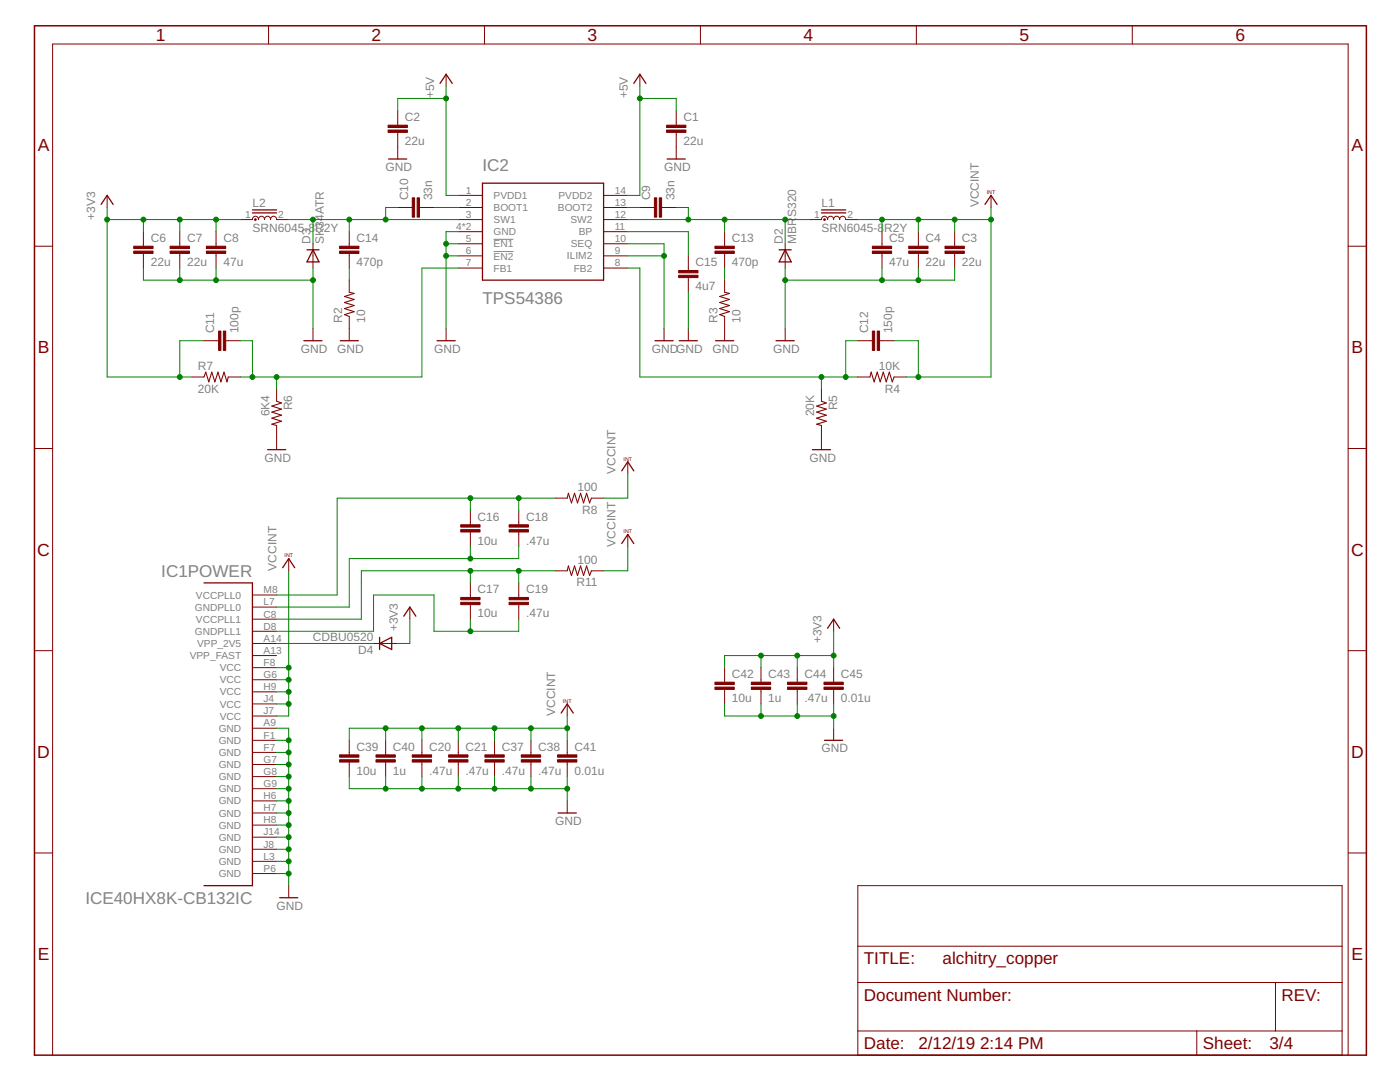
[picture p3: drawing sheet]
<svg xmlns="http://www.w3.org/2000/svg" width="279mm" height="216mm" viewBox="0 0 279 216" stroke-linecap="round" stroke-linejoin="round" font-family="sans-serif">
<path d="M98.5 47.8h4M98.5 50.2h4" fill="none" stroke="#808080" stroke-width=".2"/>
<path d="M6.9 5.1h265.8v205.4h-265.8z" fill="none" stroke="#800000" stroke-width=".3"/>
<g fill="none" stroke="#800000" stroke-width=".2">
<path d="M53.6 5.1v3.7M89 14.8v2.4M96.7 5.1v3.7M127.7 14.8v2.4M139.8 5.1v3.7M182.9 5.1v3.7M226 5.1v3.7M21.4 39v2.4M79.4 22.1v2.9M79.4 26.4v5.3M91.5 39h4.8M120.5 39h4.8"/>
<path d="M135 22.1v2.9M135 26.4v5.3M197.8 39v2.4M6.9 49.1h3.6M28.6 46.2v2.9M28.6 50.6v2.9M35.9 46.2v2.9M35.9 50.6v2.9M43.1 46.2v2.9M43.1 50.6v2.9M48 43.8h2.4a.61 .61 0 0 1 .6-.7 .61 .61 0 0 1 .6 .7 .61 .61 0 0 1 .6-.7 .61 .61 0 0 1 .6 .7 .61 .61 0 0 1 .6-.7 .61 .61 0 0 1 .6 .7 .61 .61 0 0 1 .6-.7 .61 .61 0 0 1 .6 .7h2.4M62.5 48.6v4.9"/>
<path d="M69.7 46.2v2.9M69.7 50.6v2.9M69.7 55.9v2.4M79.4 41.4h2.9M83.7 41.4h2.9M91.5 41.4h4.8M91.5 43.8h4.8M91.5 46.2h4.8M91.5 48.6h4.8M91.5 51.1h4.8M91.5 53.5h4.8M120.5 41.4h4.8"/>
<path d="M120.5 43.8h4.8M120.5 46.2h4.8M120.5 48.6h4.8M120.5 51.1h4.8M120.5 53.5h4.8M127.7 41.4h2.9M132.1 41.4h2.9M137.4 51.1v2.9M137.4 55.4v2.9M144.6 46.2v2.9M144.6 50.6v2.9M144.6 55.9v2.4"/>
<path d="M156.7 48.6v4.9M161.5 43.8h2.4a.62 .62 0 0 1 .6-.7 .62 .62 0 0 1 .7 .7 .61 .61 0 0 1 .6-.7 .61 .61 0 0 1 .6 .7 .61 .61 0 0 1 .6-.7 .61 .61 0 0 1 .6 .7 .61 .61 0 0 1 .6-.7 .61 .61 0 0 1 .6 .7h2.4M176 46.2v2.9M176 50.6v2.9M183.3 46.2v2.9M183.3 50.6v2.9M190.5 46.2v2.9M190.5 50.6v2.9M269 49.1h3.7M38.3 75.2h2.4M40.7 68h2.9M45.1 68h2.9"/>
<path d="M45.6 75.2h2.4M55.2 77.6v2.5M62.5 65.6v2.4M69.7 63.1v4.9M89 65.6v2.4M132.5 65.6v2.4M137.4 65.6v2.4M144.6 63.1v4.9M156.7 65.6v2.4M163.9 77.6v2.5M171.2 68h2.9M171.2 75.2h2.4"/>
<path d="M175.5 68h2.9M178.4 75.2h2.5M6.9 89.5h3.6M55.2 84.9v4.8M110.8 99.4h2.4M118 99.4h2.5M125.3 92.1v2.5M163.9 84.9v4.8M269 89.5h3.7M50.4 118.7h4.8M57.6 111.5v2.4M93.9 101.8v2.9"/>
<path d="M93.9 106.2v2.9M93.9 116.3v2.9M103.5 101.8v2.9M103.5 106.2v2.9M103.5 116.3v2.9M110.8 113.9h2.4M118 113.9h2.5M125.3 106.6v2.5M6.9 129.8h3.6M50.4 121.1h4.8M50.4 123.5h4.8M50.4 126h4.8"/>
<path d="M50.4 128.4h4.8M50.4 130.8h4.8M50.4 133.2h4.8M50.4 135.6h4.8M50.4 138h4.8M74.5 128.4h4.9M81.8 121.1v2.4M93.9 120.6v2.9M103.5 120.6v2.9M144.6 133.2v2.9M144.6 137.6v2.9M151.9 133.2v2.9"/>
<path d="M151.9 137.6v2.9M159.1 133.2v2.9M159.1 137.6v2.9M166.4 123.5v2.5M166.4 133.2v2.9M166.4 137.6v2.9M269 129.8h3.7M50.4 140.5h4.8M50.4 142.9h4.8M50.4 145.3h4.8M50.4 147.7h4.8M50.4 150.1h4.8"/>
<path d="M50.4 152.5h4.8M50.4 155h4.8M50.4 157.4h4.8M50.4 159.8h4.8M69.7 147.7v2.9M69.7 152.1v2.9M77 147.7v2.9M77 152.1v2.9M84.2 147.7v2.9M84.2 152.1v2.9M91.5 147.7v2.9M91.5 152.1v2.9"/>
<path d="M98.7 147.7v2.9M98.7 152.1v2.9M106 147.7v2.9M106 152.1v2.9M113.2 140.5v2.4M113.2 147.7v2.9M113.2 152.1v2.9M113.2 159.8v2.4M166.4 145.3v2.4M6.9 170.2h3.6M50.4 162.2h4.8M50.4 164.6h4.8"/>
<path d="M50.4 167h4.8M50.4 169.5h4.8M50.4 171.9h4.8M50.4 174.3h4.8M57.6 176.7v2.4M171.2 176.7h96.6v33.8h-96.6zM269 170.2h3.7M171.2 196h96.6M171.2 188.8h96.6M254.6 196v9.7M10.5 210.5v-201.7h258.5v201.7M171.2 205.7h96.6"/>
<path d="M238.8 205.7v4.8"/>
</g>
<g fill="none" stroke="#800000" stroke-width=".25">
<path d="M87.8 16.6l1.2-1.8 1.3 1.8M126.5 16.6l1.2-1.8 1.2 1.8M77.6 31.7h3.6M96.3 36.6h24.2v19.3h-24.2zM133.1 31.7h3.7M20.2 40.8l1.2-1.8 1.2 1.8M50.4 42.5h4.8M50.4 41.9h4.8M61.3 49.8h2.4M62.5 49.8l1.2 2.5h-2.4zM155.5 49.8h2.4M156.7 49.8l1.2 2.5h-2.4z"/>
<path d="M163.9 42.5h4.9M163.9 41.9h4.9M196.6 40.8l1.2-1.8 1.2 1.8M60.6 68h3.7M67.9 68h3.6M87.2 68h3.6M130.7 68h3.6M135.6 68h3.6M142.8 68h3.6M154.9 68h3.6M53.4 89.7h3.6M124.1 94l1.2-1.9 1.2 1.9"/>
<path d="M162.1 89.7h3.7M40.7 116.3h9.7v60.4h-9.7M56.4 113.3l1.2-1.8 1.2 1.8M124.1 108.5l1.2-1.9 1.2 1.9M75.8 128.4l2.4-1.2v2.4zM75.8 127.2v2.4M80.6 123l1.2-1.9 1.2 1.9M165.2 125.4l1.2-1.9 1.2 1.9M112 142.3l1.2-1.8 1.2 1.8M164.5 147.7h3.7M55.8 179.1h3.6M111.4 162.2h3.6"/>
</g>
<g fill="#800000" stroke="#800000" stroke-width=".2">
<path d="M133 26h3.9v.4h-3.9z"/>
<path d="M133 25h3.9v.4h-3.9z"/>
<path d="M77.4 26h3.9v.4h-3.9z"/>
<path d="M77.4 25h3.9v.4h-3.9z"/>
<path d="M188.6 50.1h3.8v.5h-3.8z"/>
<path d="M188.6 49.1h3.8v.5h-3.8z"/>
<path d="M181.4 50.1h3.8v.5h-3.8z"/>
<path d="M181.4 49.1h3.8v.5h-3.8z"/>
<path d="M174.1 50.1h3.8v.5h-3.8z"/>
<path d="M174.1 49.1h3.8v.5h-3.8z"/>
<path d="M26.7 50.1h3.8v.5h-3.8z"/>
<path d="M26.7 49.1h3.8v.5h-3.8z"/>
<path d="M34 50.1h3.8v.5h-3.8z"/>
<path d="M34 49.1h3.8v.5h-3.8z"/>
<path d="M41.2 50.1h3.8v.5h-3.8z"/>
<path d="M41.2 49.1h3.8v.5h-3.8z"/>
<path d="M131.6 39.5h.4v3.8h-.4z"/>
<path d="M130.6 39.5h.5v3.8h-.5z"/>
<path d="M83.2 39.5h.5v3.8h-.5z"/>
<path d="M82.3 39.5h.4v3.8h-.4z"/>
<path d="M44.6 66.1h.4v3.8h-.4z"/>
<path d="M43.6 66.1h.5v3.8h-.5z"/>
<path d="M175.1 66.1h.4v3.8h-.4z"/>
<path d="M174.1 66.1h.5v3.8h-.5z"/>
<path d="M142.7 50.1h3.8v.5h-3.8z"/>
<path d="M142.7 49.1h3.8v.5h-3.8z"/>
<path d="M67.8 50.1h3.8v.5h-3.8z"/>
<path d="M67.8 49.1h3.8v.5h-3.8z"/>
<path d="M135.4 54.9h3.9v.5h-3.9z"/>
<path d="M135.4 54h3.9v.4h-3.9z"/>
<path d="M91.9 105.7h3.9v.5h-3.9z"/>
<path d="M91.9 104.7h3.9v.5h-3.9z"/>
<path d="M91.9 120.2h3.9v.4h-3.9z"/>
<path d="M91.9 119.2h3.9v.5h-3.9z"/>
<path d="M101.6 105.7h3.9v.5h-3.9z"/>
<path d="M101.6 104.7h3.9v.5h-3.9z"/>
<path d="M101.6 120.2h3.9v.4h-3.9z"/>
<path d="M101.6 119.2h3.9v.5h-3.9z"/>
<path d="M82.3 151.6h3.8v.5h-3.8z"/>
<path d="M82.3 150.6h3.8v.5h-3.8z"/>
<path d="M89.5 151.6h3.9v.5h-3.9z"/>
<path d="M89.5 150.6h3.9v.5h-3.9z"/>
<path d="M96.8 151.6h3.8v.5h-3.8z"/>
<path d="M96.8 150.6h3.8v.5h-3.8z"/>
<path d="M104 151.6h3.9v.5h-3.9z"/>
<path d="M104 150.6h3.9v.5h-3.9z"/>
<path d="M67.8 151.6h3.8v.5h-3.8z"/>
<path d="M67.8 150.6h3.8v.5h-3.8z"/>
<path d="M75 151.6h3.9v.5h-3.9z"/>
<path d="M75 150.6h3.9v.5h-3.9z"/>
<path d="M111.3 151.6h3.8v.5h-3.8z"/>
<path d="M111.3 150.6h3.8v.5h-3.8z"/>
<path d="M142.7 137.1h3.8v.5h-3.8z"/>
<path d="M142.7 136.1h3.8v.5h-3.8z"/>
<path d="M149.9 137.1h3.9v.5h-3.9z"/>
<path d="M149.9 136.1h3.9v.5h-3.9z"/>
<path d="M157.2 137.1h3.8v.5h-3.8z"/>
<path d="M157.2 136.1h3.8v.5h-3.8z"/>
<path d="M164.4 137.1h3.9v.5h-3.9z"/>
<path d="M164.4 136.1h3.9v.5h-3.9z"/>
</g>
<path d="M69.7 58.3l1 .2-2 .7 2 .6-2 .6 2 .6-2 .6 2 .6-2 .6 1 .3M144.6 58.3l1 .2-2 .7 2 .6-2 .6 2 .6-2 .6 2 .6-2 .6 1 .3M40.7 75.2l.4-.9 .6 1.9 .6-1.9 .6 1.9 .6-1.9 .6 1.9 .6-1.9 .6 1.9 .3-1M173.6 75.2l.3-.9 .6 1.9 .6-1.9 .6 1.9 .6-1.9 .6 1.9 .6-1.9 .6 1.9 .3-1M55.2 80.1l1 .3-1.9 .6 1.9 .6-1.9 .6 1.9 .6-1.9 .6 1.9 .7-1.9 .5 .9 .3M113.2 99.4l.2-1 .6 2 .7-2 .6 2 .6-2 .6 2 .6-2 .6 2 .3-1M163.9 80.1l1 .3-1.9 .6 1.9 .6-1.9 .6 1.9 .6-1.9 .6 1.9 .7-1.9 .5 .9 .3M113.2 113.9l.2-1 .6 2 .7-2 .6 2 .6-2 .6 2 .6-2 .6 2 .3-1" fill="none" stroke="#800000" stroke-width=".21"/>
<g fill="#800000" stroke="#800000" stroke-width=".2">
<circle cx="164.5" cy="43.8" r=".17"/>
<circle cx="51" cy="43.8" r=".17"/>
</g>
<g fill="none" stroke="#008000" stroke-width=".2">
<path d="M89 17.2v21.8h2.5M89 19.6h-9.6v2.5M127.7 17.2v21.8h-2.4M127.7 19.6h7.3v2.5M21.4 43.8h26.6M21.4 41.4v33.8h16.9M28.6 53.5v2.4h33.9M28.6 43.8v2.4M35.9 43.8v2.4M35.9 53.5v2.4M43.1 43.8v2.4M43.1 53.5v2.4"/>
<path d="M57.6 43.8h33.9M62.5 43.8v4.8M62.5 53.5v12.1M69.7 43.8v2.4M69.7 53.5v2.4M79.4 41.4h-2.4v2.4M86.6 41.4h4.9M89 48.6h2.5M89 51.1h2.5M91.5 53.5h-7.3v21.7h-36.2M91.5 46.2h-2.5v19.4M125.3 46.2h12.1v4.9"/>
<path d="M125.3 41.4h2.4M125.3 43.8h36.2M125.3 53.5h2.4v21.7h43.5M125.3 48.6h7.2v17M125.3 51.1h7.2M135 41.4h2.4v2.4M137.4 58.3v7.3M144.6 43.8v2.4M144.6 53.5v2.4M156.7 43.8v4.8M156.7 53.5v12.1M171.2 43.8h26.6"/>
<path d="M176 43.8v2.4M176 53.5v2.4M183.3 43.8v2.4M183.3 53.5v2.4M190.5 43.8v2.4M190.5 53.5v2.4h-33.8M197.8 41.4v33.8h-16.9M40.7 68h-4.8v7.2M48 68h2.4v7.2M55.2 75.2v2.4M163.9 75.2v2.4M171.2 68h-2.4v7.2"/>
<path d="M178.4 68h4.9v7.2M93.9 99.4v2.4M103.5 99.4v2.4M110.8 99.4h-43.5v19.3h-12.1M125.3 94.6v4.8h-4.8M57.6 113.9v29h-2.4M93.9 109.1v2.4M93.9 113.9v2.4M103.5 109.1v2.4h-33.8v9.6h-14.5M103.5 113.9v2.4M110.8 113.9h-38.7v9.6h-16.9M125.3 109.1v4.8h-4.8"/>
<path d="M55.2 138h2.4M55.2 135.6h2.4M55.2 133.2h2.4M55.2 128.4h19.3M81.8 123.5v4.9h-2.4M93.9 123.5v2.5M103.5 123.5v2.5h-16.9v-7.3h-12.1v7.3h-19.3M151.9 130.8v2.4M159.1 130.8v2.4M166.4 130.8h-21.8v2.4M166.4 126v7.2M55.2 145.3h2.4v31.4"/>
<path d="M55.2 140.5h2.4M55.2 147.7h2.4M55.2 150.1h2.4M55.2 152.5h2.4M55.2 155h2.4M55.2 157.4h2.4M55.2 159.8h2.4M69.7 155v2.4h43.5M77 145.3v2.4M77 155v2.4M84.2 145.3v2.4M84.2 155v2.4"/>
<path d="M91.5 145.3v2.4M91.5 155v2.4M98.7 145.3v2.4M98.7 155v2.4M106 145.3v2.4M106 155v2.4M113.2 145.3h-43.5v2.4M113.2 142.9v4.8M113.2 155v4.8M144.6 140.5v2.4h21.8M151.9 140.5v2.4M159.1 140.5v2.4"/>
<path d="M166.4 140.5v4.8M55.2 162.2h2.4M55.2 164.6h2.4M55.2 167h2.4M55.2 169.5h2.4M55.2 171.9h2.4M55.2 174.3h2.4"/>
</g>
<g fill="#008000" stroke="#008000" stroke-width=".2">
<circle cx="144.6" cy="43.8" r=".49"/>
<circle cx="156.7" cy="43.8" r=".49"/>
<circle cx="137.4" cy="43.8" r=".49"/>
<circle cx="176" cy="43.8" r=".49"/>
<circle cx="183.3" cy="43.8" r=".49"/>
<circle cx="190.5" cy="43.8" r=".49"/>
<circle cx="197.8" cy="43.8" r=".49"/>
<circle cx="183.3" cy="75.2" r=".49"/>
<circle cx="57.6" cy="140.5" r=".49"/>
<circle cx="57.6" cy="138" r=".49"/>
<circle cx="57.6" cy="135.6" r=".49"/>
<circle cx="57.6" cy="133.2" r=".49"/>
<circle cx="77" cy="145.3" r=".49"/>
<circle cx="84.2" cy="145.3" r=".49"/>
<circle cx="91.5" cy="145.3" r=".49"/>
<circle cx="98.7" cy="145.3" r=".49"/>
<circle cx="106" cy="145.3" r=".49"/>
<circle cx="113.2" cy="145.3" r=".49"/>
<circle cx="156.7" cy="55.9" r=".49"/>
<circle cx="176" cy="55.9" r=".49"/>
<circle cx="183.3" cy="55.9" r=".49"/>
<circle cx="132.5" cy="51.1" r=".49"/>
<circle cx="89" cy="51.1" r=".49"/>
<circle cx="89" cy="48.6" r=".49"/>
<circle cx="35.9" cy="55.9" r=".49"/>
<circle cx="43.1" cy="55.9" r=".49"/>
<circle cx="62.5" cy="55.9" r=".49"/>
<circle cx="57.6" cy="147.7" r=".49"/>
<circle cx="57.6" cy="150.1" r=".49"/>
<circle cx="57.6" cy="152.5" r=".49"/>
<circle cx="57.6" cy="155" r=".49"/>
<circle cx="57.6" cy="157.4" r=".49"/>
<circle cx="57.6" cy="159.8" r=".49"/>
<circle cx="57.6" cy="162.2" r=".49"/>
<circle cx="57.6" cy="164.6" r=".49"/>
<circle cx="57.6" cy="167" r=".49"/>
<circle cx="57.6" cy="169.5" r=".49"/>
<circle cx="57.6" cy="171.9" r=".49"/>
<circle cx="57.6" cy="174.3" r=".49"/>
<circle cx="77" cy="157.4" r=".49"/>
<circle cx="84.2" cy="157.4" r=".49"/>
<circle cx="91.5" cy="157.4" r=".49"/>
<circle cx="98.7" cy="157.4" r=".49"/>
<circle cx="106" cy="157.4" r=".49"/>
<circle cx="113.2" cy="157.4" r=".49"/>
<circle cx="159.1" cy="142.9" r=".49"/>
<circle cx="151.9" cy="142.9" r=".49"/>
<circle cx="166.4" cy="142.9" r=".49"/>
<circle cx="168.8" cy="75.2" r=".49"/>
<circle cx="163.9" cy="75.2" r=".49"/>
<circle cx="127.7" cy="19.6" r=".49"/>
<circle cx="89" cy="19.6" r=".49"/>
<circle cx="77" cy="43.8" r=".49"/>
<circle cx="69.7" cy="43.8" r=".49"/>
<circle cx="62.5" cy="43.8" r=".49"/>
<circle cx="50.4" cy="75.2" r=".49"/>
<circle cx="55.2" cy="75.2" r=".49"/>
<circle cx="43.1" cy="43.8" r=".49"/>
<circle cx="35.9" cy="43.8" r=".49"/>
<circle cx="28.6" cy="43.8" r=".49"/>
<circle cx="35.9" cy="75.2" r=".49"/>
<circle cx="21.4" cy="43.8" r=".49"/>
<circle cx="151.9" cy="130.8" r=".49"/>
<circle cx="159.1" cy="130.8" r=".49"/>
<circle cx="166.4" cy="130.8" r=".49"/>
<circle cx="103.5" cy="99.4" r=".49"/>
<circle cx="93.9" cy="99.4" r=".49"/>
<circle cx="103.5" cy="113.9" r=".49"/>
<circle cx="93.9" cy="113.9" r=".49"/>
<circle cx="93.9" cy="126" r=".49"/>
<circle cx="93.9" cy="111.5" r=".49"/>
</g>
<g font-size="3.5" fill="#800000">
<text x="31.1" y="8.2">1</text>
<text x="74.2" y="8.2">2</text>
<text x="117.3" y="8.2">3</text>
<text x="160.4" y="8.2">4</text>
<text x="203.4" y="8.2">5</text>
<text x="246.5" y="8.2">6</text>
<text x="7.5" y="30.2">A</text>
<text x="269.7" y="30.2">A</text>
<text x="7.5" y="70.5">B</text>
<text x="269.7" y="70.5">B</text>
<text x="7.4" y="110.9">C</text>
<text x="269.6" y="110.9">C</text>
<text x="7.4" y="151.2">D</text>
<text x="269.6" y="151.2">D</text>
<text x="7.5" y="191.6">E</text>
<text x="269.7" y="191.6">E</text>
</g>
<g font-size="3.4" fill="#808080">
<text x="96.3" y="34.1">IC2</text>
<text x="96.3" y="60.7">TPS54386</text>
<text x="32.2" y="115.1">IC1POWER</text>
<text x="17" y="180.3">ICE40HX8K-CB132IC</text>
</g>
<g font-size="3.4" fill="#800000">
<text x="172.4" y="192.4">TITLE:</text>
<text x="188.1" y="192.4">alchitry_copper</text>
<text x="172.4" y="199.7">Document Number:</text>
<text x="255.8" y="199.7">REV:</text>
<text x="172.4" y="209.3">Date:</text>
<text x="183.3" y="209.3">2/12/19</text>
<text x="195.6" y="209.3">2:14 PM</text>
<text x="240.1" y="209.3">Sheet:</text>
<text x="253.4" y="209.3">3/4</text>
</g>
<g font-size="2.4" fill="#808080">
<text x="86.6" y="19.6" transform="rotate(-90 86.6 19.6)">+5V</text>
<text x="125.3" y="19.6" transform="rotate(-90 125.3 19.6)">+5V</text>
<text x="80.8" y="29">22u</text>
<text x="80.8" y="24.1">C2</text>
<text x="136.4" y="29">22u</text>
<text x="136.4" y="24.1">C1</text>
<text x="77" y="34.1">GND</text>
<text x="132.5" y="34.1">GND</text>
<text x="50.4" y="41.4">L2</text>
<text x="81.4" y="39.9" transform="rotate(-90 81.4 39.9)">C10</text>
<text x="86.3" y="39.9" transform="rotate(-90 86.3 39.9)">33n</text>
<text x="129.8" y="39.9" transform="rotate(-90 129.8 39.9)">C9</text>
<text x="134.6" y="39.9" transform="rotate(-90 134.6 39.9)">33n</text>
<text x="163.9" y="41.4">L1</text>
<text x="195.4" y="41.4" transform="rotate(-90 195.4 41.4)">VCCINT</text>
<text x="19" y="43.8" transform="rotate(-90 19 43.8)">+3V3</text>
<text x="50.4" y="46.2">SRN6045-8</text>
<text x="62.9" y="46.2">R2Y</text>
<text x="158.9" y="43.3" transform="rotate(-90 158.9 43.3)">S320</text>
<text x="163.9" y="46.2">SRN6045-8</text>
<text x="176.4" y="46.2">R2Y</text>
<text x="30.1" y="53.1">22u</text>
<text x="30.1" y="48.3">C6</text>
<text x="37.3" y="53.1">22u</text>
<text x="37.3" y="48.3">C7</text>
<text x="44.6" y="53.1">47u</text>
<text x="44.6" y="48.3">C8</text>
<text x="62" y="48.6" transform="rotate(-90 62 48.6)">D3</text>
<text x="64.7" y="48.6" transform="rotate(-90 64.7 48.6)">SK34ATR</text>
<text x="71.2" y="53.1">470p</text>
<text x="71.2" y="48.3">C14</text>
<text x="138.8" y="53.1">C15</text>
<text x="146.1" y="53.1">470p</text>
<text x="146.1" y="48.3">C13</text>
<text x="156.2" y="48.6" transform="rotate(-90 156.2 48.6)">D2</text>
<text x="158.9" y="48.6" transform="rotate(-90 158.9 48.6)">MBR</text>
<text x="177.5" y="53.1">47u</text>
<text x="177.5" y="48.3">C5</text>
<text x="184.7" y="53.1">22u</text>
<text x="184.7" y="48.3">C4</text>
<text x="192" y="53.1">22u</text>
<text x="192" y="48.3">C3</text>
<text x="138.8" y="57.9">4u7</text>
<text x="68.3" y="64.4" transform="rotate(-90 68.3 64.4)">R2</text>
<text x="72.8" y="64.4" transform="rotate(-90 72.8 64.4)">10</text>
<text x="143.2" y="64.4" transform="rotate(-90 143.2 64.4)">R3</text>
<text x="147.8" y="64.4" transform="rotate(-90 147.8 64.4)">10</text>
<text x="42.8" y="66.5" transform="rotate(-90 42.8 66.5)">C11</text>
<text x="47.6" y="66.5" transform="rotate(-90 47.6 66.5)">100p</text>
<text x="60" y="70.4">GND</text>
<text x="67.3" y="70.4">GND</text>
<text x="86.6" y="70.4">GND</text>
<text x="130.1" y="70.4">GNDGND</text>
<text x="142.2" y="70.4">GND</text>
<text x="154.3" y="70.4">GND</text>
<text x="173.2" y="66.5" transform="rotate(-90 173.2 66.5)">C12</text>
<text x="178.1" y="66.5" transform="rotate(-90 178.1 66.5)">150p</text>
<text x="39.5" y="73.8">R7</text>
<text x="175.4" y="73.8">10K</text>
<text x="39.5" y="78.4">20K</text>
<text x="53.8" y="83.1" transform="rotate(-90 53.8 83.1)">6K4</text>
<text x="58.3" y="81.9" transform="rotate(-90 58.3 81.9)">R6</text>
<text x="162.5" y="83.1" transform="rotate(-90 162.5 83.1)">20K</text>
<text x="167.1" y="81.9" transform="rotate(-90 167.1 81.9)">R5</text>
<text x="176.6" y="78.3">R4</text>
<text x="52.8" y="92.1">GND</text>
<text x="122.9" y="94.6" transform="rotate(-90 122.9 94.6)">VCCINT</text>
<text x="161.5" y="92.1">GND</text>
<text x="115.2" y="97.9">100</text>
<text x="95.3" y="103.9">C16</text>
<text x="105" y="103.9">C18</text>
<text x="116.2" y="102.5">R8</text>
<text x="55.2" y="113.9" transform="rotate(-90 55.2 113.9)">VCCINT</text>
<text x="95.3" y="108.7">10u</text>
<text x="105" y="108.7">.47u</text>
<text x="115.2" y="112.4">100</text>
<text x="122.9" y="109.1" transform="rotate(-90 122.9 109.1)">VCCINT</text>
<text x="95.3" y="118.4">C17</text>
<text x="105" y="118.4">C19</text>
<text x="115" y="117">R11</text>
<text x="79.4" y="126" transform="rotate(-90 79.4 126)">+3V3</text>
<text x="95.3" y="123.2">10u</text>
<text x="105" y="123.2">.47u</text>
<text x="62.4" y="127.9">CDBU0520</text>
<text x="71.5" y="130.5">D4</text>
<text x="163.9" y="128.4" transform="rotate(-90 163.9 128.4)">+3V3</text>
<text x="146.1" y="135.3">C42</text>
<text x="153.3" y="135.3">C43</text>
<text x="160.6" y="135.3">C44</text>
<text x="167.8" y="135.3">C45</text>
<text x="110.8" y="142.9" transform="rotate(-90 110.8 142.9)">VCCINT</text>
<text x="146.1" y="140.1">10u</text>
<text x="153.3" y="140.1">1u</text>
<text x="160.6" y="140.1">.47u</text>
<text x="167.8" y="140.1">0.01u</text>
<text x="71.2" y="149.8">C39</text>
<text x="78.4" y="149.8">C40</text>
<text x="85.7" y="149.8">C20</text>
<text x="92.9" y="149.8">C21</text>
<text x="100.2" y="149.8">C37</text>
<text x="107.4" y="149.8">C38</text>
<text x="114.7" y="149.8">C41</text>
<text x="71.2" y="154.6">10u</text>
<text x="78.4" y="154.6">1u</text>
<text x="85.7" y="154.6">.47u</text>
<text x="92.9" y="154.6">.47u</text>
<text x="100.2" y="154.6">.47u</text>
<text x="107.4" y="154.6">.47u</text>
<text x="114.7" y="154.6">0.01u</text>
<text x="163.9" y="150.1">GND</text>
<text x="110.8" y="164.6">GND</text>
<text x="55.2" y="181.5">GND</text>
</g>
<g font-size="2" fill="#808080">
<text x="92.9" y="38.6">1</text>
<text x="92.9" y="41.1">2</text>
<text x="98.5" y="39.7">PVDD1</text>
<text x="111.5" y="39.7">PVDD2</text>
<text x="122.7" y="38.6">14</text>
<text x="122.7" y="41.1">13</text>
<text x="48.9" y="43.5">1</text>
<text x="55.5" y="43.5">2</text>
<text x="91" y="45.9">4*2</text>
<text x="92.9" y="43.5">3</text>
<text x="98.5" y="42.1">BOOT1</text>
<text x="98.5" y="44.5">SW1</text>
<text x="98.5" y="47">GND</text>
<text x="111.3" y="42.1">BOOT2</text>
<text x="113.8" y="44.5">SW2</text>
<text x="115.5" y="46.9">BP</text>
<text x="122.7" y="43.5">12</text>
<text x="122.7" y="45.9">11</text>
<text x="162.5" y="43.5">1</text>
<text x="169.1" y="43.5">2</text>
<text x="92.9" y="48.3">5</text>
<text x="92.9" y="50.7">6</text>
<text x="92.9" y="53.1">7</text>
<text x="98.5" y="49.4">EN1</text>
<text x="98.5" y="51.8">EN2</text>
<text x="113.1" y="51.8">ILIM2</text>
<text x="113.9" y="49.4">SEQ</text>
<text x="122.7" y="48.3">10</text>
<text x="122.7" y="50.7">9</text>
<text x="122.7" y="53.1">8</text>
<text x="98.5" y="54.2">FB1</text>
<text x="114.5" y="54.2">FB2</text>
<text x="39.1" y="119.4">VCCPLL0</text>
<text x="52.6" y="118.4">M8</text>
<text x="38.9" y="121.9">GNDPLL0</text>
<text x="39.1" y="124.3">VCCPLL1</text>
<text x="52.6" y="120.8">L7</text>
<text x="52.6" y="123.2">C8</text>
<text x="52.6" y="125.6">D8</text>
<text x="37.9" y="131.5">VPP_FAST</text>
<text x="38.9" y="126.7">GNDPLL1</text>
<text x="39.3" y="129.1">VPP_2V5</text>
<text x="52.6" y="128">A14</text>
<text x="52.6" y="130.5">A13</text>
<text x="43.9" y="133.9">VCC</text>
<text x="43.9" y="136.4">VCC</text>
<text x="52.6" y="132.9">F8</text>
<text x="52.6" y="135.3">G6</text>
<text x="52.6" y="137.7">H9</text>
<text x="43.9" y="138.8">VCC</text>
<text x="43.9" y="141.2">VCC</text>
<text x="43.9" y="143.6">VCC</text>
<text x="52.6" y="140.1">J4</text>
<text x="52.6" y="142.5">J7</text>
<text x="43.6" y="146">GND</text>
<text x="43.6" y="148.4">GND</text>
<text x="52.6" y="145">A9</text>
<text x="52.6" y="147.4">F1</text>
<text x="52.6" y="149.8">F7</text>
<text x="43.6" y="150.8">GND</text>
<text x="43.6" y="153.3">GND</text>
<text x="43.6" y="155.7">GND</text>
<text x="52.6" y="152.2">G7</text>
<text x="52.6" y="154.6">G8</text>
<text x="43.6" y="158.1">GND</text>
<text x="43.6" y="160.5">GND</text>
<text x="52.6" y="157">G9</text>
<text x="52.6" y="159.5">H6</text>
<text x="52.6" y="161.9">H7</text>
<text x="43.6" y="162.9">GND</text>
<text x="43.6" y="165.3">GND</text>
<text x="43.6" y="167.8">GND</text>
<text x="52.6" y="164.3">H8</text>
<text x="52.6" y="166.7">J14</text>
<text x="43.6" y="170.2">GND</text>
<text x="43.6" y="172.6">GND</text>
<text x="52.6" y="169.1">J8</text>
<text x="52.6" y="171.5">L3</text>
<text x="52.6" y="174">P6</text>
<text x="43.6" y="175">GND</text>
</g>
<g font-size="1.1" fill="#800000">
<text x="196.9" y="38.7">INT</text>
<text x="124.4" y="91.9">INT</text>
<text x="124.4" y="106.4">INT</text>
<text x="56.8" y="111.2">INT</text>
<text x="112.4" y="140.2">INT</text>
</g>
</svg>
